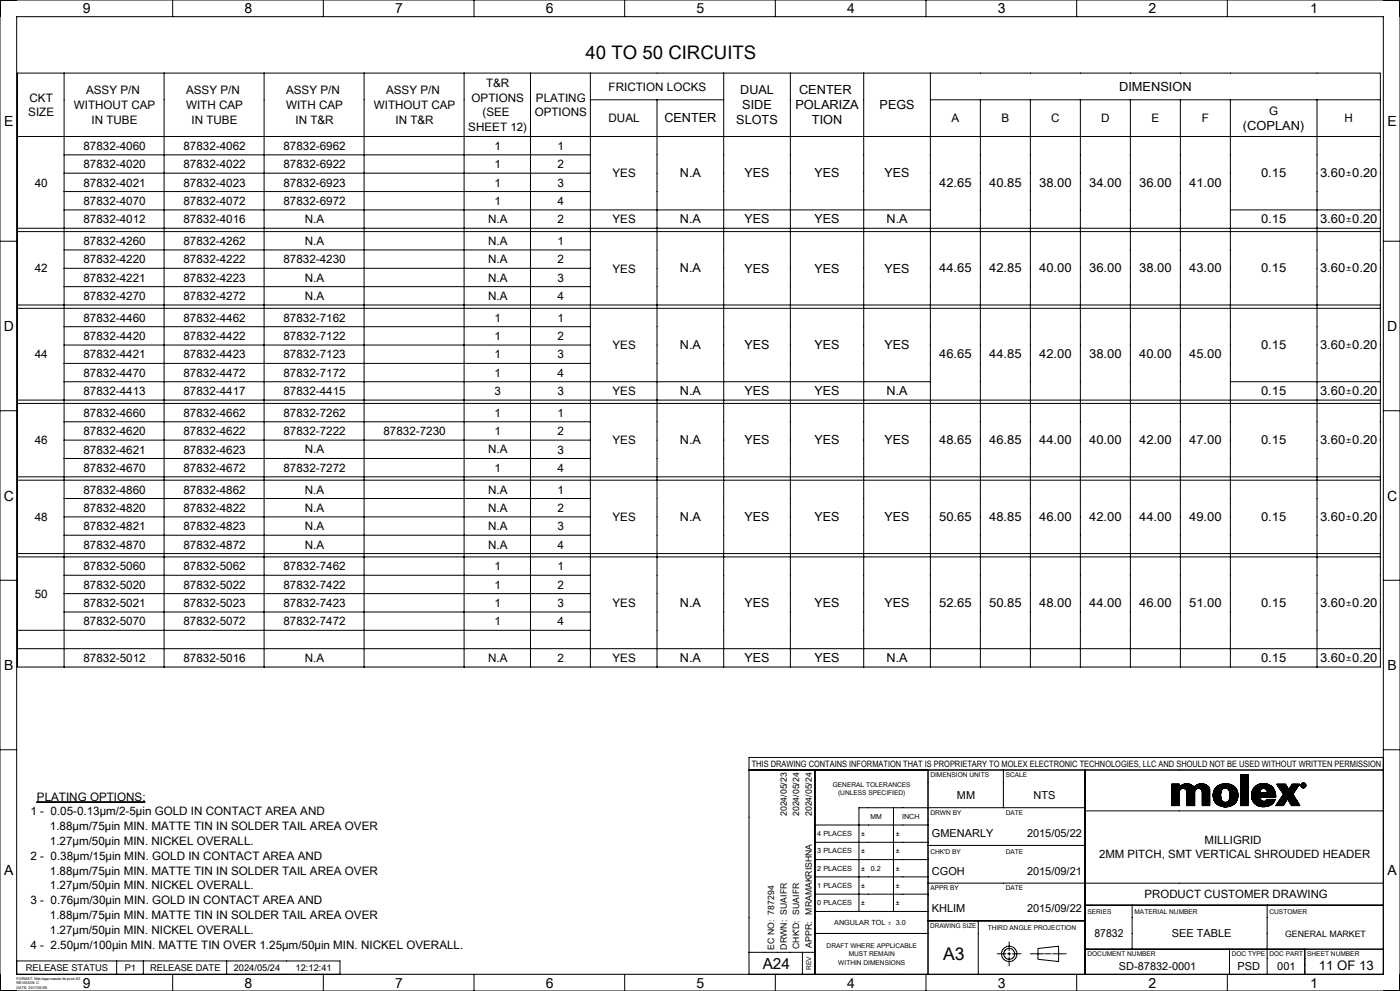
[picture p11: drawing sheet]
<svg xmlns="http://www.w3.org/2000/svg" width="420mm" height="297mm" viewBox="0 0 420 297" stroke-linecap="round" stroke-linejoin="round" font-family="sans-serif">
<g fill="none" stroke="#000" stroke-width=".3">
<path d="M0 0h420v297h-420zM5 5h410v287h-410zM51.8 0v5M97 0v5M142.2 0v5M187.4 0v5M232.6 0v5M277.8 0v5M323 0v5M368.2 0v5M5.2 21.9h408.9v178h-408.9zM19.2 21.9v178"/>
<path d="M49.2 21.9v178M79.2 21.9v178M109.2 21.9v178M139.2 21.9v178M159.1 21.9v178M177.1 21.9v178M177.1 29.9h40M197.1 29.9v170M217.1 21.9v178M237.1 21.9v178M259.1 21.9v178M279.1 21.9v178"/>
<path d="M279.1 29.9h135M294.1 29.9v170M309.1 29.9v170M324.1 29.9v170M339.1 29.9v170M354.1 29.9v170M369.1 29.9v170M395.1 29.9v170M5.2 40.9h408.9M19.2 46.4h157.9M19.2 51.9h157.9M19.2 57.4h157.9"/>
<path d="M0 72.3h5M5.2 68.4h408.9M5.2 69.4h408.9M19.2 62.9h259.9M19.2 74.9h157.9M369.1 62.9h45M415 72.3h5M5.2 91.4h408.9M5.2 92.4h408.9M19.2 80.4h157.9M19.2 85.9h157.9M19.2 97.9h157.9"/>
<path d="M5.2 119.9h408.9M19.2 103.4h157.9M19.2 108.9h157.9M19.2 114.4h259.9M369.1 114.4h45M0 123.1h5M5.2 120.9h408.9M19.2 126.4h157.9M19.2 131.9h157.9M19.2 137.4h157.9M415 123.1h5M5.2 142.9h408.9"/>
<path d="M5.2 143.9h408.9M19.2 154.9h157.9M19.2 149.4h157.9M0 173.9h5M5.2 165.9h408.9M5.2 166.9h408.9M19.2 160.4h157.9M19.2 172.4h157.9M19.2 177.9h157.9M415 173.9h5M5.2 188.9h171.9M5.2 194.4h408.9"/>
<path d="M19.2 183.4h157.9M0 224.7h5M224.7 230.8h190.3M244.5 230.8v61.2M278.4 230.8v61.2M301 230.8v11.3M325.5 230.8v61.2M351.6 235l-.1 .2M351.7 235l-.2 .3M351.9 235l-.4 .5 .4-.5M352 235l-.5 .6M352.2 235l-.7 .7"/>
<path d="M352.3 235l-.8 .8M352.3 235l-.8 .9M352.5 235l-1 1M352.6 235l-1.1 1.1M352.7 235l-1.2 1.2M352.8 235l-1.3 1.4M352.9 235l-1.4 1.4M353 235l-1.5 1.5M353.1 235l-1.6 1.7M353.2 235l-1.7 1.8M353.3 235l-1.8 1.8M353.4 235l-1.9 2"/>
<path d="M353.5 235l-2 2.1M353.6 235l-2.1 2.2M353.8 235l-2.3 2.3M353.8 237.4a1.14 1.14 0 0 1 1.1-1.1 1.14 1.14 0 0 1 1.2 1.1M353.8 239.9l-1.5 1.5M353.8 239.8l-1.6 1.6M353.8 239.7l-1.8 1.7M353.8 239.6l-1.8 1.8M353.8 239.5l-1.9 1.9M353.8 239.4l-2.1 2M353.8 239.3l-2.2 2.1M353.8 239.1l-2.2 2.3 2.2-2.2"/>
<path d="M353.8 239l-2.3 2.3M353.8 238.8l-2.3 2.4M353.8 238.8l-2.3 2.3M353.8 238.7l-2.3 2.3M353.8 238.5l-2.3 2.4M353.8 238.4l-2.3 2.4M353.8 238.1l-2.3 2.6M353.8 238l-2.3 2.4M353.8 237.9l-2.3 2.4M353.8 237.8l-2.3 2.3M353.8 237.7l-2.3 2.4M353.8 237.6l-2.3 2.4"/>
<path d="M353.8 237.5l-2.3 2.3M353.8 237.4l-2.3 2.3M353.8 235v.9a2.94 2.94 0 0 1 4.4 0 2.7 2.7 0 0 1 4.7 .9v4.6M353.8 235.6l-2.3 2.3M353.8 235.5l-2.3 2.3M353.8 235.4l-2.3 2.3M353.8 235.3l-2.3 2.3M353.8 235.1l-2.3 2.4M353.8 235.1l-2.3 2.3M353.8 235h-2.3v6.4h2.3v-4M353.8 237.3l-2.3 2.3M353.8 235.9l-2.3 2.3"/>
<path d="M353.8 235.8l-2.3 2.4M353.8 235.7l-2.3 2.3M353.8 237.1l-2.3 2.4M353.9 237l-2.4 2.4M354.1 236.7l-2.6 2.6M354.5 235.3l-3 3M354.7 235.2l-3.2 3.3M355 235.1l-3.5 3.5M355.2 236.3l1.4-1.3-1.3 1.3M355.2 235l-3.7 3.8 3.6-3.8M355.4 235l-3.9 3.9M355.5 234.9l-4 4.1"/>
<path d="M355.7 234.9l-4.2 4.2M355.7 234.9l-4.2 4.3M355.9 234.9l-1.7 1.6M356 237l1.6-1.6-1.6 1.6M356 234.9l-1.5 1.4M356.1 237.4v4M356.1 237.8l2-2-2 2.1M356.1 234.9l-1.4 1.4M356.2 234.9l-1.4 1.4M356.3 234.9l-1.4 1.4M356.4 234.9l-1.4 1.4M356.5 234.9l-1.4 1.4"/>
<path d="M356.7 235l-1.4 1.3M356.8 235l-1.4 1.4M356.9 235l-1.4 1.4M357 235.1l-1.4 1.4 1.5-1.4M357.1 235.1l-1.4 1.4M357.2 235.2l-1.4 1.4M357.3 235.2l-1.5 1.5M357.4 235.3l-1.5 1.5M357.5 235.3l-1.6 1.6M357.7 235.4l-1.7 1.7M357.8 235.5l-1.8 1.7M357.8 235.5l-1.7 1.8"/>
<path d="M357.9 235.6l-1.8 1.7M357.9 235.6l-1.8 1.9M358 235.7l-1.9 1.9M358 235.7l-1.9 2M358.2 235.9l-2.1 2.1M358.4 237.4a1.14 1.14 0 0 1 1.1-1.1 1.14 1.14 0 0 1 1.2 1.1M358.4 237.4v4M358.4 240l-1.5 1.4M358.4 239.9l-1.6 1.5M358.4 239.7l-1.7 1.7M358.4 239.7l-1.8 1.7M358.4 239.6l-1.9 1.8"/>
<path d="M358.4 239.4l-2 2M358.4 239.3l-2.1 2.1M358.4 239.3l-2.2 2.1M358.4 239.1l-2.3 2.3M358.4 239l-2.3 2.4M358.4 238.9l-2.3 2.4M358.4 238.8l-2.3 2.4M358.4 238.7l-2.3 2.4M358.4 238.6l-2.3 2.4M358.4 238.5l-2.3 2.4M358.4 238.4l-2.3 2.4M358.4 238.2l-2.3 2.4 2.3-2.3"/>
<path d="M358.4 238.1l-2.3 2.4M358.4 237.9l-2.3 2.4M358.4 237.9l-2.3 2.3M358.4 237.8l-2.3 2.4M358.4 237.6l-2.3 2.4M358.4 237.5l-2.3 2.4M358.4 237.4l-2.3 2.4M358.4 237.3l-2.3 2.4M358.4 237.2l-2.3 2.4M358.5 237l-2.4 2.5M358.6 236.8l-2.5 2.6M358.7 235.5l-2.6 2.6"/>
<path d="M359.2 235.2l-3.1 3.1 3-3M359.4 235.1l-3.3 3.3M359.6 235l-3.5 3.5M359.7 235l-3.6 3.7M359.8 235l-3.7 3.7M360 234.9l-3.9 3.9M360.1 234.9l-4 4.1M360.2 234.9l-4.1 4.2M360.4 234.9l-4.3 4.3M360.4 234.9l-4.3 4.4M360.5 234.9l-1.5 1.5M360.7 234.9l-1.5 1.4"/>
<path d="M360.7 237.3l1.7-1.6-1.7 1.7M360.7 237.4v4h2.2M360.7 237.6l1.9-1.8-1.9 2M360.8 234.9l-1.4 1.4M360.8 234.9l-1.3 1.4M360.9 234.9l-1.4 1.4M361 235l-1.3 1.3M361.1 235l-1.3 1.3M361.2 235l-1.3 1.3M361.3 235l-1.4 1.3M361.4 235l-1.4 1.4M361.4 235.1l-1.3 1.3"/>
<path d="M361.5 235.1l-1.3 1.3M361.6 235.1l-1.3 1.4 1.4-1.3M361.7 235.2l-1.4 1.4M361.8 235.2l-1.4 1.5M361.9 235.3l-1.5 1.4M361.9 235.3l-1.4 1.5M362 235.4l-1.5 1.4M362.1 235.4l-1.5 1.5M362.2 235.4l-1.6 1.6 1.6-1.5M362.3 235.5l-1.6 1.6M362.3 235.6l-1.6 1.6M362.5 235.7l-1.8 1.8"/>
<path d="M362.6 235.9l-1.9 1.9M362.6 235.9l-1.9 2M362.7 236l-2 2.1M362.7 236.1l-2 2.1M362.8 236.1l-2.1 2.2M362.8 236.2l-2.1 2.2M362.8 236.3l-2.1 2.2M362.9 236.4l-2.2 2.2M362.9 236.5l-2.2 2.2M362.9 236.6l-2.2 2.2M362.9 236.6l-2.2 2.3M362.9 239.8l-1.5 1.6 1.5-1.5"/>
<path d="M362.9 239.7l-1.7 1.7M362.9 239.6l-1.8 1.8M362.9 239.5l-1.9 1.9M362.9 239.4l-2 2M362.9 239.2l-2.1 2.2 2.1-2.1M362.9 239.1l-2.2 2.2M362.9 238.9l-2.2 2.3M362.9 238.9l-2.2 2.2M362.9 238.8l-2.2 2.2M362.9 238.6l-2.2 2.3M362.9 238.3l-2.2 2.3M362.9 238.2l-2.2 2.3"/>
<path d="M362.9 238.1l-2.2 2.3M362.9 238l-2.2 2.3M362.9 237.9l-2.2 2.2M362.9 237.8l-2.2 2.3M362.9 237.7l-2.2 2.3M362.9 237.6l-2.2 2.2M362.9 237.4l-2.2 2.3 2.2-2.2M362.9 237.3l-2.2 2.2M362.9 237.1l-2.2 2.3M362.9 237.1l-2.2 2.2M362.9 237l-2.2 2.3M362.9 236.8l-2.2 2.3"/>
<path d="M362.9 236.7l-2.2 2.3M365 235.8l-.3 .3M365.2 235.6a3.6 3.6 0 0 0-.8 4.6M365.2 235.6a4.2 4.2 0 0 1 5.7 .9M365.2 235.6l-.7 .7M365.5 235.4l-1.2 1.2M365.8 235.3l-1.6 1.5M366 235.2l-1.8 1.8M366.2 235.1l-2.1 2.1M366.2 238.4l-1.8 1.8M366.2 238.2l-1.8 2 1.8-1.8M366.2 238.5l-1.7 1.8"/>
<path d="M366.2 238.1l-1.9 1.9M366.2 238.6l-1.7 1.8M366.2 238l-1.9 2M366.2 237.9l-1.9 2M366.2 238.8l-1.6 1.7M366.2 237.8l-2 2M366.3 237.6l-2.1 2.1M366.3 239l-1.6 1.6M366.3 235.1l-2.2 2.2M366.3 239.1l-1.5 1.6M366.3 237.5l-2.1 2.2M366.3 239.2l-1.5 1.5"/>
<path d="M366.3 239.3l-1.5 1.5M366.3 239.4l-1.4 1.4M366.3 237.2l-2.2 2.4 2.2-2.2M366.4 239.4l-1.5 1.5M366.4 237.1l-2.3 2.3M366.4 235.1l-2.4 2.3M366.4 239.7l-1.3 1.3M366.5 239.8l-1.3 1.3M366.5 236.9l-2.4 2.4M366.6 239.9l-1.3 1.2M366.6 239.9l-1.3 1.3M366.6 235l-2.6 2.6"/>
<path d="M366.7 236.5a1.39 1.39 0 0 1 1.7-.1 1.39 1.39 0 0 1 .6 1.5 2 2 0 0 1-1.3 2.6 1.96 1.96 0 0 1-1.5-2.6zM366.8 235l-2.8 2.7M366.8 235l-2.8 2.8M367 234.9l-3 3.1M367.1 234.9l-3.2 3.2M367.2 234.9l-3.3 3.3M367.3 234.9l-3.4 3.4M367.4 234.9l-3.5 3.5M367.6 234.9l-3.7 3.6M367.7 234.9l-3.8 3.7M367.8 234.9l-3.8 3.8M367.9 234.9l-3.9 3.9"/>
<path d="M368 234.9l-4 4M368.1 234.9l-4.1 4.1M368.2 234.9l-4.2 4.2M368.4 234.9l-4.4 4.3M368.5 235l-1.4 1.3M368.5 236.5l1.2-1.1-1.2 1.2M368.6 235l-1.3 1.2M368.7 235l-1.3 1.2M368.7 235l-1.1 1.2 1.2-1.2M368.9 235.1l-1.2 1.1M369 237.6l1.6-1.6-1.6 1.7M369 235.1l-1.2 1.1"/>
<path d="M369 237.9l1.7-1.7-1.7 1.8M369 235.1l-1.1 1.1M369.1 235.1l-1.1 1.1M369.2 235.2l-1.1 1M369.3 235.2l-1.2 1.1M369.3 235.2l-1 1.1 1.1-1.1M369.5 235.3l-1.2 1.1M369.6 235.3l-1.2 1.1M369.8 235.4l-1.2 1.2M369.9 235.5l-1.3 1.2M370 235.5l-1.3 1.3M370.1 235.6l-1.4 1.3"/>
<path d="M370.1 235.6l-1.3 1.4M370.2 235.7l-1.4 1.3M370.3 235.7l-1.4 1.5M370.4 235.8l-1.5 1.5M370.4 235.9l-1.5 1.5M370.5 235.9l-1.6 1.6M370.7 236.1l-1.7 1.7M370.8 236.3l-1.8 1.8M370.8 236.3l-1.8 1.9M370.9 236.4l-1.9 1.9M370.9 236.5l-1.9 1.9M370.9 236.5l.5 1.6-.1 1.1-.4 1"/>
<path d="M370.9 236.5l-1.9 2M371 236.6l-2 2M371 236.7l-2 2.1M371 240l-1.3 1.3M371.1 236.8l-2.1 2M371.1 236.8l-2.1 2.2M371.1 236.9l-2.2 2.2M371.1 239.8l-1.7 1.7M371.2 237l-2.3 2.3M371.2 237.1l-2.3 2.3M371.2 239.6l-2 1.9M371.2 237.1l-2.4 2.4"/>
<path d="M371.2 237.2l-2.4 2.5M371.2 239.4l-2.1 2.2M371.3 237.3l-4.5 4.4M371.3 239.3l-2.3 2.3M371.3 237.4l-4.4 4.4M371.3 239.2l-2.5 2.5M371.3 237.5l-4.2 4.3M371.3 237.6l-4.1 4.2M371.3 239l-2.7 2.7M371.3 237.7l-4 4.1M371.4 238.9l-2.9 2.8M371.4 237.9l-4 3.9"/>
<path d="M371.4 238.8l-3 3M371.4 237.9l-3.9 3.9M371.4 238.7l-3.1 3.1M371.4 238l-3.8 3.8M371.4 238.1l-3.7 3.7M371.4 238.5l-3.3 3.3M371.4 238.4l-3.4 3.4M371.4 238.4l-3.5 3.4M371.4 238.2l-3.6 3.6M372.2 239.4l2.3-2.3-2.3 2.4M372.2 236.1l2.3-2.3-2.3 2.4M372.2 235.2l2.3-2.2-2.3 2.4"/>
<path d="M372.2 233.7l1.5-1.5-1.5 1.5M372.2 232.2h.1M372.4 232.2l-.2 .2M372.4 232.2l-.2 .3M372.5 232.2l-.3 .4M372.7 232.2l-.5 .5M372.8 232.2l-.6 .7 .6-.7M373 232.2l-.8 .8M373.1 232.2l-.9 1M373.2 232.2l-1 1.1M373.3 232.2l-1.1 1.1M373.4 232.2l-1.2 1.2"/>
<path d="M373.5 232.2l-1.3 1.4M373.8 232.2l-1.6 1.7M373.9 232.2l-1.7 1.8M374 232.2l-1.8 1.9M374.2 232.2l-2 2M374.2 232.2l-2 2.1M374.3 232.2l-2.1 2.2M374.5 232.2l-2.3 2.3M374.5 232.2h-2.3v9.2M374.5 232.2v9.2M374.5 240l-1.5 1.4M374.5 239.8l-1.6 1.6 1.6-1.5"/>
<path d="M374.5 239.7l-1.8 1.7M374.5 239.6l-1.9 1.8M374.5 239.4l-2 2M374.5 239.4l-2.1 2M374.5 239.3l-2.2 2.1M374.5 239.1l-2.3 2.3M374.5 239l-2.3 2.4M374.5 239l-2.3 2.3M374.5 238.8l-2.3 2.4M374.5 238.7l-2.3 2.4M374.5 238.6l-2.3 2.4M374.5 238.5l-2.3 2.4"/>
<path d="M374.5 238.4l-2.3 2.4M374.5 238.3l-2.3 2.4M374.5 238.2l-2.3 2.4M374.5 238.1l-2.3 2.4M374.5 237.9l-2.3 2.4 2.3-2.3M374.5 237.8l-2.3 2.4M374.5 237.6l-2.3 2.4M374.5 237.5l-2.3 2.4M374.5 237.5l-2.3 2.3M374.5 237.3l-2.3 2.4M374.5 237.2l-2.3 2.4M374.5 236.9l-2.3 2.4"/>
<path d="M374.5 236.8l-2.3 2.4M374.5 236.7l-2.3 2.4M374.5 236.6l-2.3 2.4M374.5 236.5l-2.3 2.4M374.5 236.4l-2.3 2.4M374.5 236.3l-2.3 2.4M374.5 236.1l-2.3 2.4M374.5 236.1l-2.3 2.3M374.5 236l-2.3 2.4M374.5 235.8l-2.3 2.4M374.5 235.7l-2.3 2.4M374.5 235.5l-2.3 2.5 2.3-2.3"/>
<path d="M374.5 235.4l-2.3 2.4M374.5 235.3l-2.3 2.4M374.5 235.2l-2.3 2.4M374.5 235.1l-2.3 2.4M374.5 235l-2.3 2.4M374.5 234.9l-2.3 2.4M374.5 234.8l-2.3 2.4M374.5 234.7l-2.3 2.3M374.5 234.6l-2.3 2.4M374.5 234.5l-2.3 2.4M374.5 234.4l-2.3 2.3M374.5 234.3l-2.3 2.3"/>
<path d="M374.5 234.2l-2.3 2.4M374.5 234.1l-2.3 2.3M374.5 233.9l-2.3 2.4M374.5 233.6l-2.3 2.4M374.5 233.5l-2.3 2.4M374.5 233.4l-2.3 2.4M374.5 233.3l-2.3 2.4M374.5 233.2l-2.3 2.4M374.5 233.1l-2.3 2.4M374.5 232.8l-2.3 2.4M374.5 232.7l-2.3 2.4M374.5 232.6l-2.3 2.3"/>
<path d="M374.5 232.4l-2.3 2.4M374.5 232.3l-2.3 2.4 2.3-2.3M375.5 238v1.1l.4 1M375.7 236.9l-.2 1.1M376.8 235.5l-.7 .7M377.2 235.3l-1.3 1.2M377.3 235.2l-1.5 1.5M377.5 235.1l-1.8 1.8M377.7 235.1l-2 2M377.9 235l-2.3 2.2M377.9 237.4l-2.2 2.3M377.9 237.5l-2.2 2.3"/>
<path d="M377.9 237.3l-2.2 2.3M377.9 237.6a1.15 1.15 0 0 1 1.2-1.3 1.15 1.15 0 0 1 1.1 1.3M377.9 237.6h2.3M377.9 239l-1.6 1.7M377.9 235l-2.3 2.3M378 239.1l-1.6 1.7M378 237.2l-2.4 2.4M378 239.2l-1.6 1.6 1.6-1.5M378 237l-2.4 2.5M378 239.3l-1.5 1.6M378 239.4l-1.5 1.5M378.1 237.6l-2.3 2.3"/>
<path d="M378.1 239.5l-1.5 1.5M378.1 234.9l-2.6 2.6M378.1 236.8l-2.5 2.6M378.2 239.6l-1.5 1.5M378.2 239.7l-1.4 1.4M378.2 237.6l-2.4 2.4M378.3 234.9l-2.8 2.8M378.3 239.8l-1.4 1.4M378.4 237.6l-2.6 2.5M378.4 239.9l-1.4 1.3M378.4 234.9l-2.9 2.9M378.4 239.9l-1.4 1.4"/>
<path d="M378.5 237.6l-2.6 2.6M378.5 234.9l-3 3.1M378.6 237.6l-2.7 2.6M378.6 234.9l-3.2 3.1M378.7 237.6l-2.7 2.7 2.8-2.7M378.7 234.8l-3.3 3.3M378.9 234.8l-3.5 3.5M378.9 237.6l-2.8 2.8M379 234.8l-3.6 3.6 3.6-3.6M379.2 234.8l-3.8 3.8M379.2 237.6l-3 3M379.3 234.8l-3.9 3.9"/>
<path d="M379.3 237.6l-3.1 3M379.4 234.9l-3.9 3.9M379.4 237.6l-1.3 1.3M379.5 237.6l-1.3 1.3M379.5 234.9l-4 4M379.6 237.6l-1.4 1.3M379.7 234.9l-4.2 4.1M379.7 238.9l2.4-2.4-2.4 2.4M379.7 237.6l-1.3 1.3M379.8 234.9l-4.3 4.2M379.9 237.6l-1.4 1.3M379.9 234.9l-4.3 4.4 4.3-4.4"/>
<path d="M379.9 236.7l1.3-1.2-1.3 1.2M380 237.6l-1.4 1.3M380 235l-1.6 1.5M380 237.6l-1.2 1.3 1.4-1.3M380.1 235l-1.4 1.4M380.2 239.6l-.1 .1M380.2 235l-1.4 1.3M380.2 235a3.6 3.6 0 0 0-4.5 1.9M380.2 235l1 .4 1 1.2M380.2 237.3l1.5-1.4-1.5 1.5M380.2 235l-1.2 1.3M380.3 239.6l-2.2 2.1"/>
<path d="M380.3 235.1l-1.3 1.2M380.3 239.6l-2.1 2.1M380.4 235.1l-1.2 1.2M380.5 239.6l-2.2 2.1M380.5 235.1l-1.2 1.2M380.5 235.1l-1.1 1.2M380.6 239.6l-2.2 2.1M380.6 235.2l-1.2 1.1M380.7 239.6l-2.2 2.1M380.7 235.2l-1.2 1.2M380.8 239.6l-2.2 2.2M380.8 235.2l-1.2 1.2"/>
<path d="M380.9 235.3l-1.2 1.1M380.9 239.6l-2.2 2.2M380.9 235.3l-1.2 1.2M381 235.3l-1.2 1.3 1.3-1.2M381 239.6l-2.2 2.2M381.1 239.6l-2.2 2.2M381.2 239.6l-2.2 2.2M381.2 235.5l-1.2 1.3M381.3 239.6l-2.2 2.2M381.3 235.6l-1.3 1.2M381.4 235.6l-1.3 1.3 1.3-1.3M381.4 239.6l-2.2 2.2"/>
<path d="M381.5 235.7l-1.4 1.3M381.5 235.7l-1.3 1.4M381.5 239.6l-2.2 2.2M381.6 235.8l-1.4 1.4M381.7 239.6l-2.3 2.2M381.7 239.6l-2.1 2.1M381.7 235.9l-1.5 1.6M381.8 236l-2.9 2.9M381.8 236.1l-2.8 2.8M381.8 239.6l-2.2 2.1M381.9 238.9l.8-.8-.8 .8M381.9 236.1l-2.8 2.8"/>
<path d="M381.9 236.2l-2.7 2.7M382 239.6l-2.2 2.1M382 236.2l-2.7 2.7M382 236.3l-2.6 2.6M382.1 236.4l-2.5 2.5M382.1 239.6l-2.2 2.1M382.1 239.6l-2 2.1M382.2 236.6l-2.3 2.3M382.2 236.6l.5 2.3h-4.8a1.18 1.18 0 0 0 .8 1.2 1.18 1.18 0 0 0 1.4-.5h2.4M382.2 236.6l-2.2 2.3M382.3 236.7l-2.2 2.2M382.3 239.6l-2.2 2.1"/>
<path d="M382.3 236.8l-2.1 2.1M382.3 236.8l-2 2.1M382.3 236.9l-1.9 2M382.4 239.6l-2.1 2M382.4 237l-1.8 1.9 1.8-1.8M382.4 239.9l-1.5 1.5M382.4 237.1l-1.7 1.8M382.5 239.8l-1.7 1.6M382.5 237.2l-1.7 1.7M382.5 237.3l-1.6 1.6M382.5 239.6l-2 2M382.5 239.6l-1.9 1.9"/>
<path d="M382.5 239.6a3.4 3.4 0 0 1-3.9 2.2M382.5 237.4l-1.4 1.5 1.4-1.4M382.6 237.5l-1.4 1.4M382.6 237.6l-1.3 1.3M382.6 237.7l-1.1 1.2M382.6 237.8l-1.1 1.1M382.6 237.9l-1 1M382.7 238l-.9 .9M382.7 238.3l-.6 .6M382.7 238.4l-.5 .5M382.7 238.4l-.4 .5 .4-.4M382.7 238.6l-.2 .3"/>
<path d="M382.7 238.6l-.3 .3M382.7 238.8v.1M382.7 238.8l-.1 .1M383.1 235v.1M383.2 235v.2l.1-.2M383.5 235l-.3 .3M383.6 235l-.3 .4M383.7 235l-.4 .4 .5-.4M383.9 235l-.5 .5M383.9 235l-.5 .6M384 239.5l4.6-4.5-4.7 4.7M384.1 235l-.6 .6"/>
<path d="M384.2 235l-.7 .7M384.3 235l-.7 .8 .8-.8M384.5 235l-.9 .9M384.5 237.2l1.6-1.5-1.5 1.6M384.6 235l-.9 1M384.7 235l-1 1M384.8 235l-1 1.1 1.1-1.1M385 235l-1.2 1.2M385.1 238l-2.3 3.4M385.1 235l-1.2 1.3M385.3 235l-1.4 1.3M385.3 235l-1.3 1.4"/>
<path d="M385.4 235l-1.4 1.5M385.6 235l-1.5 1.5M385.6 235l-1.5 1.6M385.6 235h-2.6l2.1 3M385.6 235l1 1.6 1.1-1.6M385.7 235.1l-1.5 1.7M385.8 235.3l-1.5 1.5M385.8 235.4l-1.5 1.5M385.9 235.4l-1.5 1.6M385.9 235.5l-1.5 1.5M385.9 235.5l-1.4 1.6M386 239.9l-1.6 1.5"/>
<path d="M386 235.6l-1.5 1.6M386.1 235.8l-1.5 1.5M386.1 235.9l-1.4 1.5M386.2 239.6l-1.9 1.8M386.2 236l-1.5 1.5 1.5-1.5M386.3 236.1l-1.5 1.5M386.3 236.1l-1.5 1.6M386.4 236.2l-1.4 1.6M386.5 236.4l-1.5 1.5M386.5 236.5l-1.4 1.5M386.6 236.5l-1.6 1.6M387.7 235h2.2l-2.1 3"/>
<path d="M387.7 235v.1M387.8 235l-.3 .3M387.8 238l2.1 3.4M387.8 238l-1.4 1.6 1.5-1.5M387.9 235l-.7 .7M387.9 238.1l-1.5 1.6M388 238.2l-1.5 1.5M388 238.3l-1.4 1.6M388 235l-1 1.1M388 237.7l-1.7 1.8M388.1 235l-1.3 1.3M388.1 238.5l-1.5 1.5"/>
<path d="M388.2 238.5l-1.5 1.6M388.2 235l-3.4 3.5M388.2 238.6l-1.5 1.5M388.2 238.6l-1.5 1.6M388.3 238.7l-1.5 1.6M388.3 235l-3.8 3.8M388.3 237.3l-4.1 4.1M388.3 238.8l-1.5 1.5M388.4 238.9l-1.5 1.5M388.4 235l-4.1 4.2M388.5 239.1l-1.5 1.5M388.5 239.1l-1.5 1.6"/>
<path d="M388.6 239.2l-1.5 1.5M388.6 239.2l-1.5 1.6M388.6 236.9l-4.5 4.5M388.6 239.3l-1.5 1.6M388.7 239.4l-1.5 1.5M388.7 235l-5 5.1M388.7 239.5l-1.4 1.6M388.7 236.7l-4.7 4.7M388.8 239.6l-1.5 1.6M388.8 235l-5.4 5.5M388.9 239.7l-1.5 1.6M388.9 239.8l-1.5 1.5"/>
<path d="M389 239.8l-1.6 1.6M389 235l-5.8 5.8M389 239.9l-1.5 1.5M389 236.3l-5.1 5.1M389 235l-6 6M389.1 240l-1.5 1.4M389.1 235l-6.3 6.4M389.3 235l-6.5 6.4M389.3 235.9l-5.5 5.5M389.4 235l-6.5 6.4M389.4 235l-6.4 6.4M389.6 235l-6.5 6.4"/>
<path d="M389.6 235.5l-6 5.9M389.7 235l-6.5 6.4M389.7 235.3l-6.1 6.1M389.8 235l-6.5 6.4M389.9 235l-6.4 6.4M390.3 235.4h.1M390.3 235.5h.1M390.3 235.5v.1M390.3 235.2v.2M390.4 235.6h-.1M390.4 235.1l-.1 .1M390.4 235.7h.1"/>
<path d="M390.4 235.7v.1M390.4 235v.1M390.5 235.8h-.1M390.5 235.8v.1M390.5 235.9h.1M390.5 234.8v.1M390.6 236h.1M390.7 236h.1M390.7 236.1h.1M390.7 234.7l-.1 .1M390.7 235.7h.2M390.7 235h.5"/>
<path d="M390.7 235v.7M390.8 235l-.1 .1M390.8 236.1h.1M390.9 236.1h-.1M390.9 235.2v.2M390.9 235.5v.2M390.9 235.5h.2M390.9 235.4h.2M390.9 235.2h.2M390.9 235.7h-.1M390.9 235.6l-.1 .1M390.9 235.5l-.2 .2"/>
<path d="M390.9 235.3l-.2 .1M390.9 235.3l-.2 .2M390.9 235l-.2 .2M390.9 236.1h.1M390.9 235l-.2 .4 .2-.2M391 235.4l-.3 .2M391 236.1h-.1M391 234.7h-.2M391 235.4l-.1 .1M391.1 235l-.2 .2M391.1 235.5h.1M391.1 234.7h-.1"/>
<path d="M391.1 236.1h.1M391.1 235.2v.2M391.1 235.4l-.1 .1M391.1 235l-.1 .2M391.1 234.7h.1M391.2 235.5v.2M391.2 234.7h.1M391.2 235v.4M391.2 235.7h.2M391.2 235l-.1 .2M391.2 235.4l.1 .1M391.2 235.1l-.1 .1"/>
<path d="M391.2 236.1h-.1M391.3 235.1l-.1 .1M391.3 234.7h.1M391.3 235.6v.1M391.3 235.5v.1M391.3 235.6l-.1 .1M391.3 235.5l-.1 .1M391.3 235.7h.1M391.3 235.3l-.1 .2M391.3 235.1l-.3 .4M391.3 235.7h-.1M391.3 235.2l-.1 .2"/>
<path d="M391.4 235.7h.1M391.4 234.7l-.1 .1M391.4 234.8l.1 .1M391.6 234.9v.1M391.7 235l-.1 .1M391.7 235.1v.1M391.7 235.6l-.4 .5M391.7 235.2h.1M391.7 235.3h.1M391.8 235.5l-.1 .1M391.8 235.3l-.1 .1M391.8 235.4l-.1 .1"/>
<path d="M415 227h-190.3v65M415 224.7h5M11.1 240.3h32.3v.2h-32.3zM244.5 247.3h33.9M244.5 252.4h33.9M244.5 257.6h33.9M268 242.1v31.1M278.4 253.4h47.1M325.5 243h89.5M325.5 242.1h-67.8v31.1M353.8 241.4h-.1M353.8 241.3l-.1 .1"/>
<path d="M353.8 241.2l-.3 .2M353.8 241.1l-.3 .3M353.8 241l-.4 .4M353.8 240.9l-.6 .5M353.8 240.8l-.7 .6M353.8 240.6l-.8 .8M353.8 240.6l-.9 .8M353.8 240.5l-1 .9M353.8 240.3l-1.1 1.1M353.8 240.2l-1.2 1.2M353.8 240.2l-1.3 1.2M353.8 240l-1.4 1.4"/>
<path d="M356.1 241.4h2.3M357.6 241.4l.8-.7-.7 .7M358.4 241.4h.1M358.4 241.3l-.1 .1M358.4 241.2l-.2 .2M358.4 241.1l-.3 .3 .3-.3M358.4 240.9l-.5 .5M358.4 240.8l-.6 .6M358.4 240.5l-.9 .9M358.4 240.4l-1 1M358.4 240.3l-1.2 1.1M358.4 240.2l-1.2 1.2"/>
<path d="M358.4 240.1l-1.3 1.3M360.7 240.7l2.2-2.2-2.2 2.3M362.3 241.4l.6-.5-.6 .5M362.9 241.4h.1M362.9 241.3h.1M362.9 241.2l-.2 .2M362.9 241.1l-.3 .3M362.9 241l-.4 .4M362.9 240.7l-.7 .7M362.9 240.6l-.9 .8M362.9 240.4l-1 1M362.9 240.3l-1.1 1.1"/>
<path d="M362.9 240.3l-1.2 1.1M362.9 240.1l-1.3 1.3M362.9 240l-1.4 1.4M364.4 240.2l.8 .9M364.6 240.5l1.6-1.6-1.6 1.7M365 240.9l1.4-1.3-1.4 1.4M366.2 241.6l1.2-1.1-1.1 1.1M366.6 240l-1.2 1.2M366.7 240.1l-1.2 1.2M366.7 240.1l-1.1 1.2M366.8 240.2l-1.2 1.1M366.9 240.2l-1.2 1.2"/>
<path d="M366.9 240.3l-1.1 1.1M367 240.3l-1.1 1.1M367.1 240.4l-1.2 1.1M367.1 240.4l-1.1 1.1M367.2 240.4l-1.1 1.1M367.5 240.5l-1.2 1.1M367.6 240.5l-1.2 1.1M367.7 240.5l-1.2 1.2M367.8 240.5l-1.2 1.2M367.9 240.4l-1.3 1.3M368.1 240.4l-1.4 1.3M370.8 240.3l-.7 .8"/>
<path d="M370.9 240.2l-1 1M370.9 240.2a4.1 4.1 0 0 1-5.7 .9M372.2 241.4h2.3M374.5 241.4h.1M374.5 241.3v.1M374.5 241.2l-.3 .2M374.5 241.1l-.3 .3M374.5 241.1l-.4 .3M374.5 240.9l-.5 .5M374.5 240.8l-.6 .6M374.5 240.8l-.7 .6M374.5 240.6l-.8 .8"/>
<path d="M374.5 240.5l-.9 .9M374.5 240.4l-1 1M374.5 240.3l-1.1 1.1M374.5 240.2l-1.2 1.2M374.5 240.1l-1.3 1.3M375.9 240.1l1.1 1.2 1.6 .5M376.1 240.5l3-2.9-3 2.9M377.1 241.3l1.5-1.3-1.4 1.4M378.6 240l-1.4 1.4M378.7 240.1l-1.4 1.3M378.8 240.1l-1.4 1.4M378.9 240.1l-1.4 1.4 1.4-1.4"/>
<path d="M379 240.2l-1.4 1.4M379.2 240.2l-1.5 1.4M379.3 240.2l-1.5 1.4M379.4 240.2l-1.5 1.4M379.5 240.1l-1.6 1.6M379.7 240l-1.7 1.7M382.2 240.4l-.8 .8M382.3 240.1l-1.2 1.2M382.8 241.4h2.2l1.3-2 1.2 2M385.1 241.3l-.1 .1M385.2 241.1l-.3 .3M385.3 241l-.5 .4"/>
<path d="M385.5 240.7l-.8 .7M385.7 240.4l-1.1 1M385.8 240.2l-1.3 1.2M386.9 240.5l1.5-1.5-1.5 1.5M387.5 241.4h2.4M388.7 241.4l.8-.7-.8 .7M389.1 240.1l-1.3 1.3M389.2 240.2l-1.3 1.2M389.2 240.2l-1.2 1.2M389.3 240.3l-1.2 1.1M389.3 240.4l-1 1M389.4 240.5l-1 .9"/>
<path d="M389.4 240.6l-.8 .8M389.5 240.8l-.6 .6M389.6 240.8l-.6 .6M389.6 240.9l-.5 .5M389.6 241.4l.2-.1-.1 .1M389.6 240.9l-.4 .5M389.7 241l-.4 .4M389.7 241.1l-.3 .3M389.8 241.1l-.3 .3M389.8 241.2l-.2 .2M389.9 241.3v.1M389.9 241.4h.1"/>
<path d="M244.5 262.8h33.9M244.5 268h33.9M244.5 273.2h33.9M244.5 279.8h33.9M278.4 264.7h136.6M278.4 276h47.1M293.5 276v16M325.5 271.3h89.5M339.6 271.3v13.2M380.1 271.3v20.7M5 288h97v4M35 288v4"/>
<path d="M43 288v4M51.8 292v5M68 288v4M97 292v5M142.2 292v5M187.4 292v5M224.7 285.4h19.8M232.6 292v5M240.7 285.4v6.6M277.8 292v5M299.2 285.8h2.6M302.3 285.8h.9"/>
<path d="M302.7 282.3v2.6M302.7 285.5v.8M302.7 286.8v2.7M303.7 285.8h2.6M309.1 285.8h4.1M311.4 284.3l6.2-.7v4.6l-6.2-.7zM313.5 285.8h1.8M315.8 285.8h4.1M323 292v5M368.2 292v5M368.8 284.5v7.5M391.4 284.5v7.5"/>
<path d="M415 284.5h-89.5"/>
<circle cx="391" cy="235.4" r=".73"/>
<circle cx="302.7" cy="285.8" r="2.34"/>
<circle cx="302.8" cy="285.8" r="1.64"/>
</g>
<text font-size="5.6" x="175.7" y="17.7">40 TO 50 CIRCUITS</text>
<text font-size="5.3" x="282.9" y="287.8">A3</text>
<text font-size="4.6" x="228.8" y="290.4">A24</text>
<g font-size="4.2">
<text x="24.9" y="4">9</text>
<text x="73.4" y="4">8</text>
<text x="118.6" y="4">7</text>
<text x="163.8" y="4">6</text>
<text x="209" y="4">5</text>
<text x="254.2" y="4">4</text>
<text x="299.4" y="4">3</text>
<text x="344.6" y="4">2</text>
<text x="393.1" y="4">1</text>
<text x="1.3" y="37.7">E</text>
<text x="416.3" y="37.7">E</text>
<text x="1.1" y="99.2">D</text>
<text x="416.1" y="99.2">D</text>
<text x="1.1" y="150">C</text>
<text x="416.1" y="150">C</text>
<text x="1.3" y="200.8">B</text>
<text x="416.3" y="200.8">B</text>
<text x="1.3" y="262.4">A</text>
<text x="416.3" y="262.4">A</text>
<text x="24.9" y="296">9</text>
<text x="73.4" y="296">8</text>
<text x="118.6" y="296">7</text>
<text x="163.8" y="296">6</text>
<text x="209" y="296">5</text>
<text x="254.2" y="296">4</text>
<text x="299.4" y="296">3</text>
<text x="344.6" y="296">2</text>
<text x="393.1" y="296">1</text>
</g>
<text font-size="3.9" x="395.7" y="290.6">11 OF 13</text>
<g font-size="3.8">
<text x="239.7" y="28.2">CENTER</text>
<text x="335.7" y="27.2">DIMENSION</text>
<text x="222.7" y="32.7">SIDE</text>
<text x="238.6" y="32.7">POLARIZA</text>
<text x="263.9" y="32.7">PEGS</text>
<text x="199.3" y="36.7">CENTER</text>
<text x="220.9" y="37.1">SLOTS</text>
<text x="243.6" y="37.1">TION</text>
<text x="372.9" y="38.9">(COPLAN)</text>
</g>
<g font-size="3.7">
<text x="222.1" y="28.2">DUAL</text>
<text x="204" y="53.2">N.A</text>
<text x="223.4" y="53.2">YES</text>
<text x="244.4" y="53.2">YES</text>
<text x="265.4" y="53.2">YES</text>
<text x="378.3" y="53.2">0.15</text>
<text x="396" y="53.2">3.60</text>
<text x="405.7" y="53.2">0.20</text>
<text x="281.7" y="55.9">42.65</text>
<text x="296.7" y="55.9">40.85</text>
<text x="311.7" y="55.9">38.00</text>
<text x="326.7" y="55.9">34.00</text>
<text x="341.7" y="55.9">36.00</text>
<text x="356.7" y="55.9">41.00</text>
<text x="204" y="66.9">N.A</text>
<text x="223.4" y="66.9">YES</text>
<text x="244.4" y="66.9">YES</text>
<text x="266" y="66.9">N.A</text>
<text x="378.3" y="66.9">0.15</text>
<text x="396" y="66.9">3.60</text>
<text x="405.7" y="66.9">0.20</text>
<text x="204" y="81.7">N.A</text>
<text x="223.4" y="81.7">YES</text>
<text x="244.4" y="81.7">YES</text>
<text x="265.4" y="81.7">YES</text>
<text x="281.7" y="81.7">44.65</text>
<text x="296.7" y="81.7">42.85</text>
<text x="311.7" y="81.7">40.00</text>
<text x="326.7" y="81.7">36.00</text>
<text x="341.7" y="81.7">38.00</text>
<text x="356.7" y="81.7">43.00</text>
<text x="378.3" y="81.7">0.15</text>
<text x="396" y="81.7">3.60</text>
<text x="405.7" y="81.7">0.20</text>
<text x="204" y="104.7">N.A</text>
<text x="223.4" y="104.7">YES</text>
<text x="244.4" y="104.7">YES</text>
<text x="265.4" y="104.7">YES</text>
<text x="281.7" y="107.4">46.65</text>
<text x="296.7" y="107.4">44.85</text>
<text x="311.7" y="107.4">42.00</text>
<text x="326.7" y="107.4">38.00</text>
<text x="341.7" y="107.4">40.00</text>
<text x="356.7" y="107.4">45.00</text>
<text x="378.3" y="104.7">0.15</text>
<text x="396" y="104.7">3.60</text>
<text x="405.7" y="104.7">0.20</text>
<text x="204" y="118.4">N.A</text>
<text x="223.4" y="118.4">YES</text>
<text x="244.4" y="118.4">YES</text>
<text x="266" y="118.4">N.A</text>
<text x="378.3" y="118.4">0.15</text>
<text x="396" y="118.4">3.60</text>
<text x="405.7" y="118.4">0.20</text>
<text x="204" y="133.2">N.A</text>
<text x="223.4" y="133.2">YES</text>
<text x="244.4" y="133.2">YES</text>
<text x="265.4" y="133.2">YES</text>
<text x="281.7" y="133.2">48.65</text>
<text x="296.7" y="133.2">46.85</text>
<text x="311.7" y="133.2">44.00</text>
<text x="326.7" y="133.2">40.00</text>
<text x="341.7" y="133.2">42.00</text>
<text x="356.7" y="133.2">47.00</text>
<text x="378.3" y="133.2">0.15</text>
<text x="396" y="133.2">3.60</text>
<text x="405.7" y="133.2">0.20</text>
<text x="204" y="156.2">N.A</text>
<text x="223.4" y="156.2">YES</text>
<text x="244.4" y="156.2">YES</text>
<text x="265.4" y="156.2">YES</text>
<text x="281.7" y="156.2">50.65</text>
<text x="296.7" y="156.2">48.85</text>
<text x="311.7" y="156.2">46.00</text>
<text x="326.7" y="156.2">42.00</text>
<text x="341.7" y="156.2">44.00</text>
<text x="356.7" y="156.2">49.00</text>
<text x="378.3" y="156.2">0.15</text>
<text x="396" y="156.2">3.60</text>
<text x="405.7" y="156.2">0.20</text>
<text x="204" y="181.9">N.A</text>
<text x="223.4" y="181.9">YES</text>
<text x="244.4" y="181.9">YES</text>
<text x="265.4" y="181.9">YES</text>
<text x="281.7" y="181.9">52.65</text>
<text x="296.7" y="181.9">50.85</text>
<text x="311.7" y="181.9">48.00</text>
<text x="326.7" y="181.9">44.00</text>
<text x="341.7" y="181.9">46.00</text>
<text x="356.7" y="181.9">51.00</text>
<text x="378.3" y="181.9">0.15</text>
<text x="396" y="181.9">3.60</text>
<text x="405.7" y="181.9">0.20</text>
<text x="204" y="198.4">N.A</text>
<text x="223.4" y="198.4">YES</text>
<text x="244.4" y="198.4">YES</text>
<text x="266" y="198.4">N.A</text>
<text x="378.3" y="198.4">0.15</text>
<text x="396" y="198.4">3.60</text>
<text x="405.7" y="198.4">0.20</text>
</g>
<g font-size="3.5">
<text x="25.8" y="28.2">ASSY P/N</text>
<text x="55.8" y="28.2">ASSY P/N</text>
<text x="85.8" y="28.2">ASSY P/N</text>
<text x="115.8" y="28.2">ASSY P/N</text>
<text x="145.8" y="26">T&amp;R</text>
<text x="182.6" y="27.2">FRICTION LOCKS</text>
<text x="8.5" y="34.9">SIZE</text>
<text x="8.9" y="30.5">CKT</text>
<text x="22.1" y="32.7">WITHOUT CAP</text>
<text x="55.8" y="32.7">WITH CAP</text>
<text x="85.8" y="32.7">WITH CAP</text>
<text x="112.1" y="32.7">WITHOUT CAP</text>
<text x="141.5" y="30.5">OPTIONS</text>
<text x="144.8" y="34.9">(SEE</text>
<text x="160.4" y="34.9">OPTIONS</text>
<text x="160.8" y="30.5">PLATING</text>
<text x="380.8" y="34.5">G</text>
<text x="27.5" y="37.1">IN TUBE</text>
<text x="57.5" y="37.1">IN TUBE</text>
<text x="88.6" y="37.1">IN T&amp;R</text>
<text x="118.6" y="37.1">IN T&amp;R</text>
<text x="140.5" y="39.3">SHEET 12)</text>
<text x="182.6" y="36.7">DUAL</text>
<text x="285.5" y="36.7">A</text>
<text x="300.5" y="36.7">B</text>
<text x="315.4" y="36.7">C</text>
<text x="330.4" y="36.7">D</text>
<text x="345.5" y="36.7">E</text>
<text x="360.6" y="36.7">F</text>
<text x="403.4" y="36.7">H</text>
<text x="25" y="44.9">87832-4060</text>
<text x="55" y="44.9">87832-4062</text>
<text x="85" y="44.9">87832-6962</text>
<text x="148.3" y="44.9">1</text>
<text x="167.3" y="44.9">1</text>
<text x="25" y="50.4">87832-4020</text>
<text x="55" y="50.4">87832-4022</text>
<text x="85" y="50.4">87832-6922</text>
<text x="148.3" y="50.4">1</text>
<text x="167.3" y="50.4">2</text>
<text x="183.7" y="53.2">YES</text>
<text x="10.4" y="55.9">40</text>
<text x="25" y="55.9">87832-4021</text>
<text x="55" y="55.9">87832-4023</text>
<text x="85" y="55.9">87832-6923</text>
<text x="148.3" y="55.9">1</text>
<text x="167.3" y="55.9">3</text>
<text x="25" y="61.4">87832-4070</text>
<text x="55" y="61.4">87832-4072</text>
<text x="85" y="61.4">87832-6972</text>
<text x="148.3" y="61.4">1</text>
<text x="167.3" y="61.4">4</text>
<text x="25" y="66.9">87832-4012</text>
<text x="55" y="66.9">87832-4016</text>
<text x="91.5" y="66.9">N.A</text>
<text x="146.4" y="66.9">N.A</text>
<text x="167.3" y="66.9">2</text>
<text x="183.7" y="66.9">YES</text>
<text x="25" y="73.4">87832-4260</text>
<text x="55" y="73.4">87832-4262</text>
<text x="91.5" y="73.4">N.A</text>
<text x="146.4" y="73.4">N.A</text>
<text x="167.3" y="73.4">1</text>
<text x="10.4" y="81.7">42</text>
<text x="25" y="78.9">87832-4220</text>
<text x="55" y="78.9">87832-4222</text>
<text x="85" y="78.9">87832-4230</text>
<text x="146.4" y="78.9">N.A</text>
<text x="167.3" y="78.9">2</text>
<text x="183.7" y="81.7">YES</text>
<text x="25" y="84.4">87832-4221</text>
<text x="25" y="89.9">87832-4270</text>
<text x="55" y="84.4">87832-4223</text>
<text x="55" y="89.9">87832-4272</text>
<text x="91.5" y="84.4">N.A</text>
<text x="91.5" y="89.9">N.A</text>
<text x="146.4" y="84.4">N.A</text>
<text x="146.4" y="89.9">N.A</text>
<text x="167.3" y="84.4">3</text>
<text x="167.3" y="89.9">4</text>
<text x="25" y="96.4">87832-4460</text>
<text x="25" y="101.9">87832-4420</text>
<text x="55" y="96.4">87832-4462</text>
<text x="55" y="101.9">87832-4422</text>
<text x="85" y="96.4">87832-7162</text>
<text x="85" y="101.9">87832-7122</text>
<text x="148.3" y="96.4">1</text>
<text x="148.3" y="101.9">1</text>
<text x="167.3" y="96.4">1</text>
<text x="167.3" y="101.9">2</text>
<text x="10.4" y="107.4">44</text>
<text x="25" y="107.4">87832-4421</text>
<text x="55" y="107.4">87832-4423</text>
<text x="85" y="107.4">87832-7123</text>
<text x="148.3" y="107.4">1</text>
<text x="167.3" y="107.4">3</text>
<text x="183.7" y="104.7">YES</text>
<text x="25" y="112.9">87832-4470</text>
<text x="55" y="112.9">87832-4472</text>
<text x="85" y="112.9">87832-7172</text>
<text x="148.3" y="112.9">1</text>
<text x="167.3" y="112.9">4</text>
<text x="25" y="118.4">87832-4413</text>
<text x="55" y="118.4">87832-4417</text>
<text x="85" y="118.4">87832-4415</text>
<text x="148.3" y="118.4">3</text>
<text x="167.3" y="118.4">3</text>
<text x="183.7" y="118.4">YES</text>
<text x="25" y="124.9">87832-4660</text>
<text x="55" y="124.9">87832-4662</text>
<text x="85" y="124.9">87832-7262</text>
<text x="148.3" y="124.9">1</text>
<text x="167.3" y="124.9">1</text>
<text x="25" y="130.4">87832-4620</text>
<text x="55" y="130.4">87832-4622</text>
<text x="85" y="130.4">87832-7222</text>
<text x="115" y="130.4">87832-7230</text>
<text x="148.3" y="130.4">1</text>
<text x="167.3" y="130.4">2</text>
<text x="10.4" y="133.2">46</text>
<text x="25" y="135.9">87832-4621</text>
<text x="55" y="135.9">87832-4623</text>
<text x="91.5" y="135.9">N.A</text>
<text x="146.4" y="135.9">N.A</text>
<text x="167.3" y="135.9">3</text>
<text x="183.7" y="133.2">YES</text>
<text x="25" y="141.4">87832-4670</text>
<text x="55" y="141.4">87832-4672</text>
<text x="85" y="141.4">87832-7272</text>
<text x="148.3" y="141.4">1</text>
<text x="167.3" y="141.4">4</text>
<text x="25" y="147.9">87832-4860</text>
<text x="55" y="147.9">87832-4862</text>
<text x="91.5" y="147.9">N.A</text>
<text x="146.4" y="147.9">N.A</text>
<text x="167.3" y="147.9">1</text>
<text x="25" y="153.4">87832-4820</text>
<text x="55" y="153.4">87832-4822</text>
<text x="91.5" y="153.4">N.A</text>
<text x="146.4" y="153.4">N.A</text>
<text x="167.3" y="153.4">2</text>
<text x="10.4" y="156.2">48</text>
<text x="25" y="158.9">87832-4821</text>
<text x="55" y="158.9">87832-4823</text>
<text x="91.5" y="158.9">N.A</text>
<text x="146.4" y="158.9">N.A</text>
<text x="167.3" y="158.9">3</text>
<text x="183.7" y="156.2">YES</text>
<text x="25" y="164.4">87832-4870</text>
<text x="55" y="164.4">87832-4872</text>
<text x="91.5" y="164.4">N.A</text>
<text x="146.4" y="164.4">N.A</text>
<text x="167.3" y="164.4">4</text>
<text x="25" y="170.9">87832-5060</text>
<text x="55" y="170.9">87832-5062</text>
<text x="85" y="170.9">87832-7462</text>
<text x="148.3" y="170.9">1</text>
<text x="167.3" y="170.9">1</text>
<text x="10.4" y="179.2">50</text>
<text x="25" y="176.4">87832-5020</text>
<text x="55" y="176.4">87832-5022</text>
<text x="85" y="176.4">87832-7422</text>
<text x="148.3" y="176.4">1</text>
<text x="167.3" y="176.4">2</text>
<text x="25" y="181.9">87832-5021</text>
<text x="55" y="181.9">87832-5023</text>
<text x="85" y="181.9">87832-7423</text>
<text x="148.3" y="181.9">1</text>
<text x="167.3" y="181.9">3</text>
<text x="183.7" y="181.9">YES</text>
<text x="25" y="187.4">87832-5070</text>
<text x="55" y="187.4">87832-5072</text>
<text x="85" y="187.4">87832-7472</text>
<text x="148.3" y="187.4">1</text>
<text x="167.3" y="187.4">4</text>
<text x="25" y="198.4">87832-5012</text>
<text x="55" y="198.4">87832-5016</text>
<text x="91.5" y="198.4">N.A</text>
<text x="146.4" y="198.4">N.A</text>
<text x="167.3" y="198.4">2</text>
<text x="183.7" y="198.4">YES</text>
<text x="11.1" y="239.9">PLATING OPTIONS:</text>
<text x="9.1" y="244.4">1 - 0.05-0.13µm/2-5µin GOLD IN CONTACT AREA AND</text>
<text x="15" y="248.8">1.88µm/75µin MIN. MATTE TIN IN SOLDER TAIL AREA OVER</text>
<text x="9.1" y="257.7">2 - 0.38µm/15µin MIN. GOLD IN CONTACT AREA AND</text>
<text x="15" y="253.3">1.27µm/50µin MIN. NICKEL OVERALL.</text>
<text x="15" y="262.1">1.88µm/75µin MIN. MATTE TIN IN SOLDER TAIL AREA OVER</text>
<text x="15" y="266.6">1.27µm/50µin MIN. NICKEL OVERALL.</text>
<text x="9.1" y="271">3 - 0.76µm/30µin MIN. GOLD IN CONTACT AREA AND</text>
<text x="15" y="275.5">1.88µm/75µin MIN. MATTE TIN IN SOLDER TAIL AREA OVER</text>
<text x="15" y="279.9">1.27µm/50µin MIN. NICKEL OVERALL.</text>
<text x="9.1" y="284.3">4 - 2.50µm/100µin MIN. MATTE TIN OVER 1.25µm/50µin MIN. NICKEL OVERALL.</text>
</g>
<g font-size="3.4">
<text x="329.7" y="257.3">2MM PITCH, SMT VERTICAL SHROUDED HEADER</text>
<text x="361.4" y="252.9">MILLIGRID</text>
<text x="343.4" y="269.2">PRODUCT CUSTOMER DRAWING</text>
</g>
<g font-size="3.3">
<text x="287.1" y="239.5">MM</text>
<text x="310.1" y="239.5">NTS</text>
<text x="279.6" y="250.8">GMENARLY</text>
<text x="308.1" y="250.8">2015/05/22</text>
<text x="279.6" y="262.1">CGOH</text>
<text x="308.1" y="262.1">2015/09/21</text>
<text x="279.6" y="273.4">KHLIM</text>
<text x="308.1" y="273.4">2015/09/22</text>
<text x="328.4" y="280.9">87832</text>
<text x="351.5" y="281">SEE TABLE</text>
<text x="335.7" y="290.8">SD-87832-0001</text>
<text x="371.2" y="290.8">PSD</text>
<text x="383.2" y="290.8">001</text>
</g>
<g font-size="3.1">
<text x="403.8" y="53.2">±</text>
<text x="403.8" y="66.9">±</text>
<text x="403.8" y="81.7">±</text>
<text x="403.8" y="104.7">±</text>
<text x="403.8" y="118.4">±</text>
<text x="403.8" y="133.2">±</text>
<text x="403.8" y="156.2">±</text>
<text x="403.8" y="181.9">±</text>
<text x="403.8" y="198.4">±</text>
</g>
<g font-size="2.8">
<text x="7.8" y="291">RELEASE STATUS</text>
<text x="37.4" y="291">P1</text>
<text x="45" y="291">RELEASE DATE</text>
<text x="70.1" y="291">2024/05/24</text>
<text x="88.7" y="291">12:12:41</text>
</g>
<g font-size="2.6">
<text x="225.5" y="229.8">THIS DRAWING CONTAINS INFORMATION THAT IS PROPRIETARY TO MOLEX ELECTRONIC TECHNOLOGIES, LLC AND SHOULD NOT BE USED WITHOUT WRITTEN PERMISSION</text>
<text x="236" y="244.6" transform="rotate(-90 236 244.6)">2024/05/23</text>
<text x="239.8" y="244.6" transform="rotate(-90 239.8 244.6)">2024/05/24</text>
<text x="243.6" y="244.6" transform="rotate(-90 243.6 244.6)">2024/05/24</text>
<text x="243.6" y="274.1" transform="rotate(-90 243.6 274.1)">MRAMAKRISHNA</text>
<text x="385.5" y="280.7">GENERAL MARKET</text>
<text x="232.3" y="284.6" transform="rotate(-90 232.3 284.6)">EC NO: 787294</text>
<text x="236" y="284.6" transform="rotate(-90 236 284.6)">DRWN: SUAIFR</text>
<text x="239.8" y="284.4" transform="rotate(-90 239.8 284.4)">CHK'D: SUAIFR</text>
<text x="243.5" y="284.1" transform="rotate(-90 243.5 284.1)">APPR:</text>
</g>
<g font-size="2.1">
<text x="261.2" y="245.4">MM</text>
<text x="270.6" y="245.4">INCH</text>
<text x="245.2" y="250.6">4 PLACES</text>
<text x="245.2" y="255.7">3 PLACES</text>
<text x="245.2" y="260.9">2 PLACES</text>
<text x="261.2" y="260.9">0.2</text>
<text x="245.2" y="266.1">1 PLACES</text>
<text x="245.2" y="271.3">0 PLACES</text>
<text x="250.2" y="277.2">ANGULAR TOL</text>
<text x="268.7" y="277.2">3.0</text>
</g>
<g font-size="2">
<text x="279.1" y="232.9">DIMENSION UNITS</text>
<text x="301.7" y="232.9">SCALE</text>
<text x="249.8" y="235.9">GENERAL TOLERANCES</text>
<text x="251.4" y="238.4">(UNLESS SPECIFIED)</text>
<text x="279.1" y="244.2">DRWN BY</text>
<text x="301.7" y="244.2">DATE</text>
<text x="258.4" y="250.6">±</text>
<text x="268.7" y="250.6">±</text>
<text x="258.4" y="255.7">±</text>
<text x="268.7" y="255.7">±</text>
<text x="279.1" y="256">CHK'D BY</text>
<text x="301.7" y="256">DATE</text>
<text x="258.4" y="260.9">±</text>
<text x="268.7" y="260.9">±</text>
<text x="258.4" y="266.1">±</text>
<text x="268.7" y="266.1">±</text>
<text x="279.1" y="266.8">APPR BY</text>
<text x="301.7" y="266.8">DATE</text>
<text x="258.4" y="271.3">±</text>
<text x="268.7" y="271.3">±</text>
<text x="326.2" y="273.9">SERIES</text>
<text x="340.3" y="273.9">MATERIAL NUMBER</text>
<text x="380.8" y="273.9">CUSTOMER</text>
<text x="279.1" y="278.1">DRAWING SIZE</text>
<text x="296.3" y="278.6">THIRD ANGLE PROJECTION</text>
<text x="248" y="284.1">DRAFT WHERE APPLICABLE</text>
<text x="254.6" y="286.6">MUST REMAIN</text>
<text x="326.2" y="286.6">DOCUMENT NUMBER</text>
<text x="369.5" y="286.6">DOC TYPE</text>
<text x="380.8" y="286.6">DOC PART</text>
<text x="392.2" y="286.6">SHEET NUMBER</text>
<text x="243.3" y="290.7" transform="rotate(-90 243.3 290.7)">REV</text>
<text x="251.5" y="289.1">WITHIN DIMENSIONS</text>
</g>
<text font-size="1.8" x="266.4" y="277.2">±</text>
<g font-size="1.1">
<text x="5" y="293.6">FORMAT: Met-lega-master-tb-prod-A3</text>
<text x="5" y="295">REVISION: C</text>
<text x="5" y="296.4">DATE: 2017/02/06</text>
</g>
</svg>
